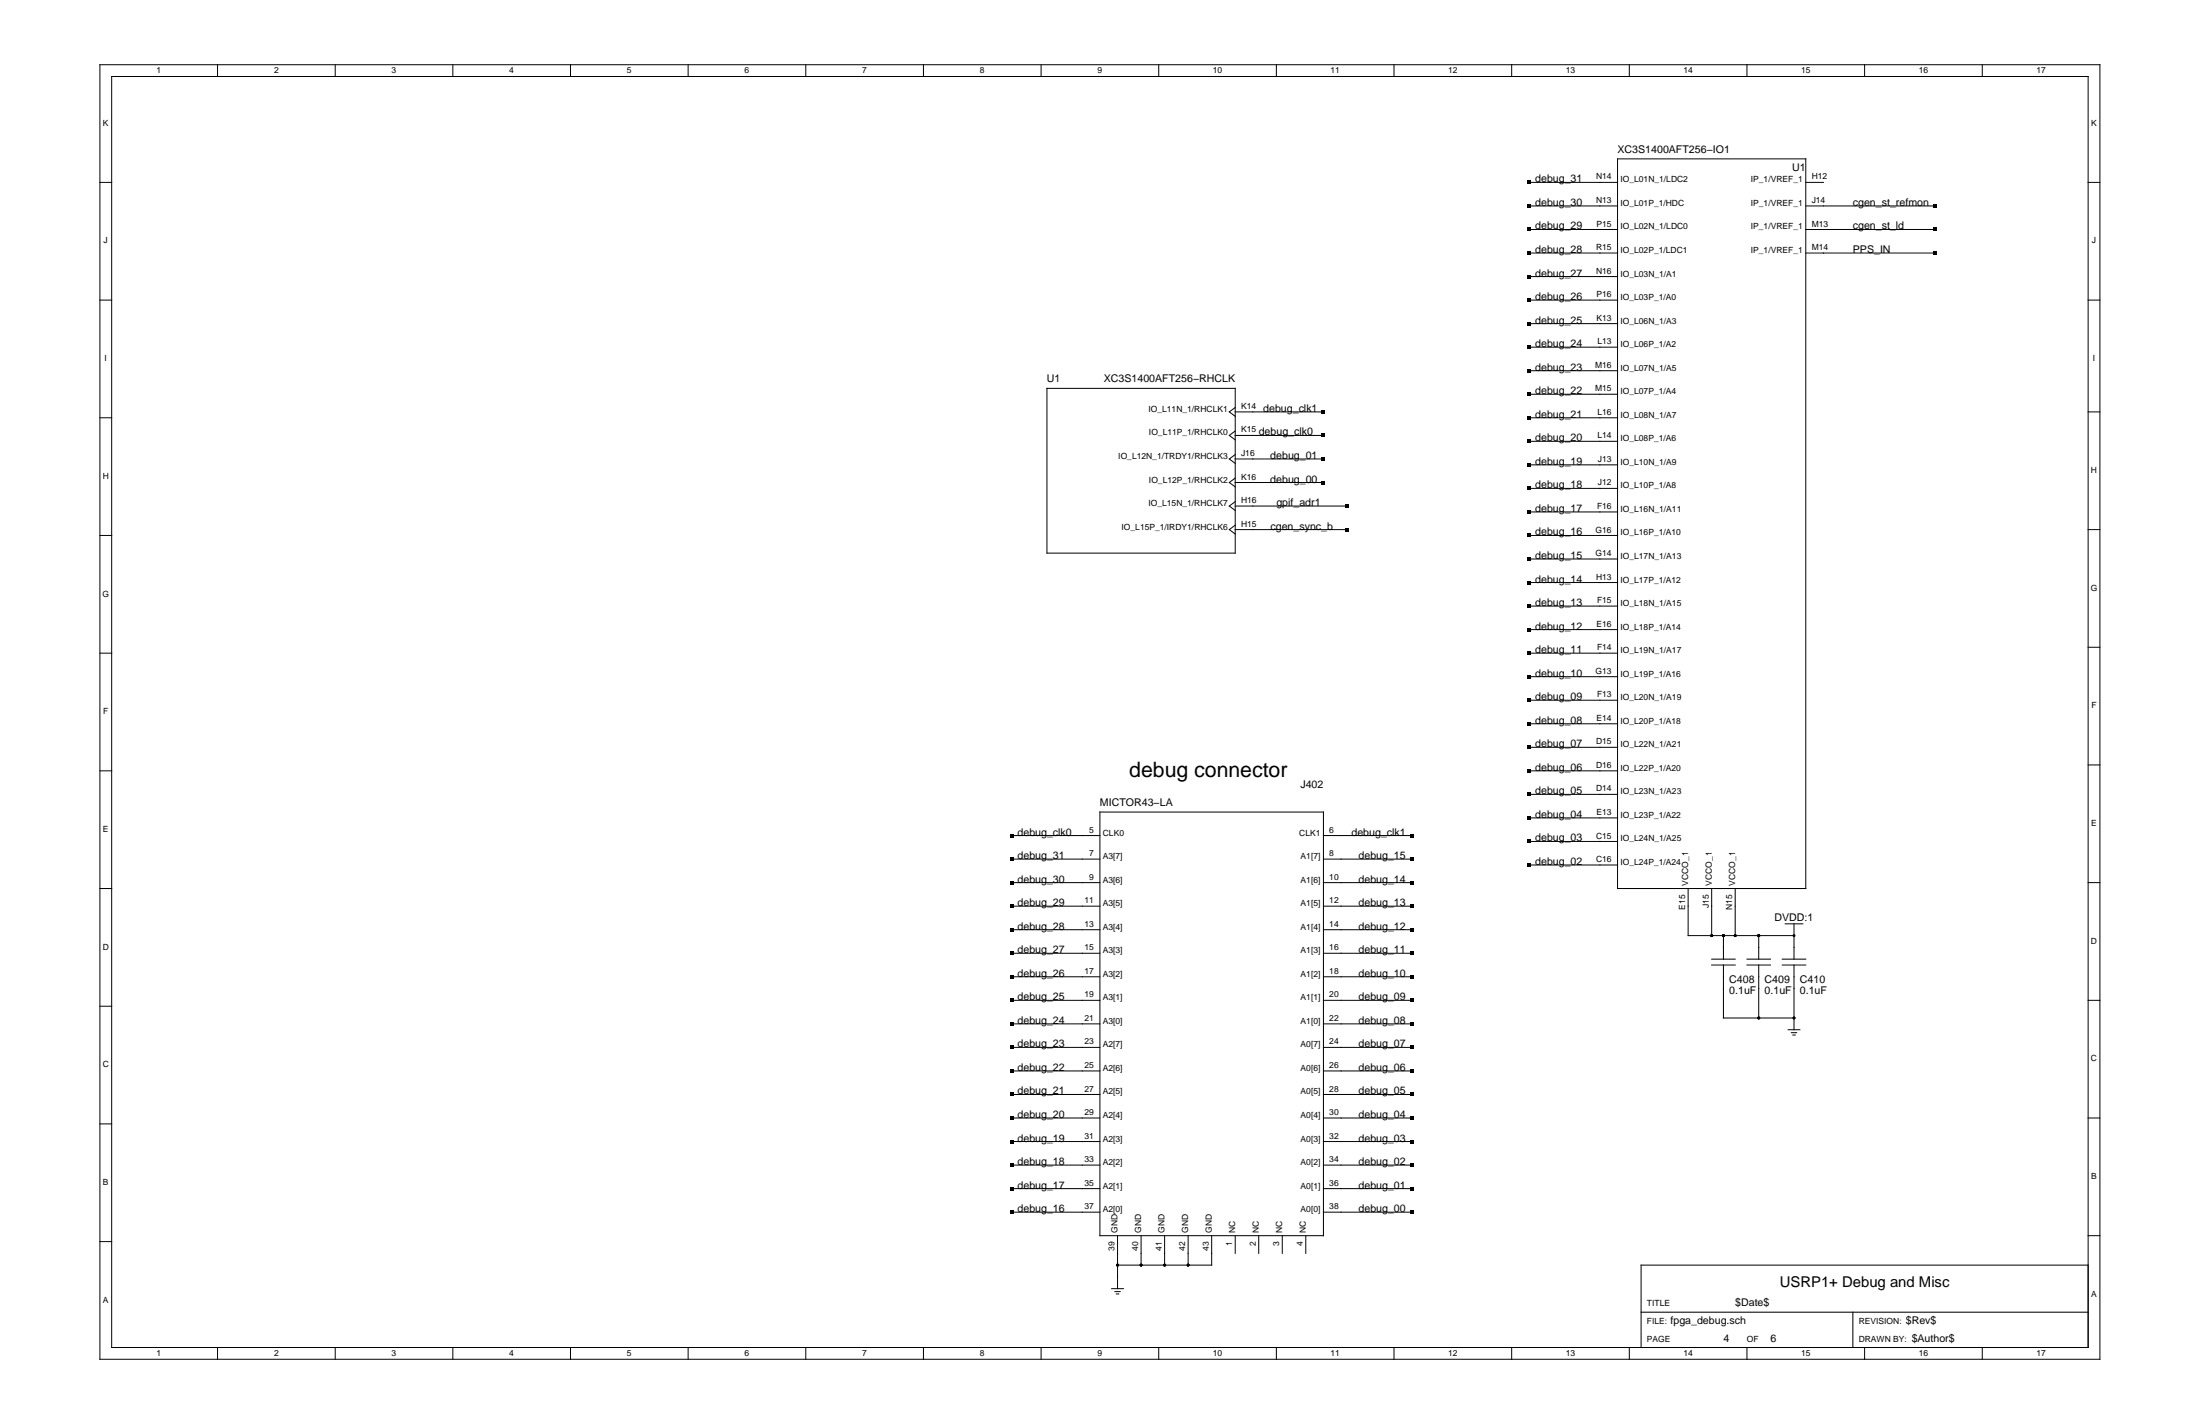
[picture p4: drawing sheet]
<svg xmlns="http://www.w3.org/2000/svg" width="432mm" height="279mm" viewBox="0 0 432 279" stroke-linecap="round" stroke-linejoin="round" font-family="sans-serif">
<g fill="none" stroke="#000" stroke-width=".2">
<path d="M19.6 12.7h392.6v254h-392.6zM21.9 15h387.9v249.4h-387.9zM42.7 12.7v2.3M65.8 12.7v2.3M88.9 12.7v2.3M112 12.7v2.3M135.1 12.7v2.3M158.2 12.7v2.3M181.2 12.7v2.3M204.3 12.7v2.3M227.4 12.7v2.3M250.5 12.7v2.3"/>
<path d="M273.6 12.7v2.3M296.7 12.7v2.3M319.8 12.7v2.3M342.9 12.7v2.3M366 12.7v2.3M389.1 12.7v2.3M19.6 35.8h2.3M300.2 35.8h17.3M317.5 31.2h36.9v143.1h-36.9zM354.4 35.8h3.5M409.8 35.8h2.4M19.6 58.9h2.3"/>
<path d="M300.2 40.4h17.3M300.2 45h17.3M300.2 49.6h17.3M300.2 54.3h17.3M300.2 58.9h17.3M354.4 40.4h25.4M354.4 45h25.4M354.4 49.6h25.4M409.8 58.9h2.4M205.5 76.2h36.9v32.3h-36.9zM242.4 80l-1.1 .8 1.1 .9M300.2 63.5h17.3"/>
<path d="M300.2 68.1h17.3M300.2 72.7h17.3M300.2 77.4h17.3M19.6 82h2.3M242.4 90.1h17.4M242.4 94.7h17.4M242.4 80.8h17.4M242.4 85.4h17.4M242.4 84.6l-1.1 .8 1.1 .9M242.4 89.2l-1.1 .9 1.1 .8M242.4 93.8l-1.1 .9 1.1 .8M242.4 99.3h22"/>
<path d="M242.4 98.4l-1.1 .9 1.1 .9M300.2 82h17.3M300.2 86.6h17.3M300.2 91.2h17.3M300.2 95.8h17.3M409.8 80.8h2.4M19.6 105.1h2.3M242.4 103.9h22M242.4 103l-1.1 .9 1.1 .9M300.2 100.4h17.3M300.2 105.1h17.3M300.2 109.7h17.3"/>
<path d="M300.2 114.3h17.3M300.2 118.9h17.3M409.8 103.9h2.4M19.6 128.2h2.3M300.2 123.5h17.3M300.2 128.2h17.3M300.2 132.8h17.3M300.2 137.4h17.3M409.8 127h2.4M19.6 151.2h2.3M215.9 159.3h43.9v83.2h-43.9zM300.2 142h17.3"/>
<path d="M300.2 146.6h17.3M300.2 151.2h17.3M300.2 155.9h17.3M409.8 150.1h2.4M19.6 174.3h2.3M198.6 163.9h17.3M198.6 168.6h17.3M198.6 173.2h17.3M198.6 177.8h17.3M259.8 163.9h17.3M259.8 168.6h17.3M259.8 173.2h17.3"/>
<path d="M259.8 177.8h17.3M300.2 160.5h17.3M300.2 165.1h17.3M300.2 169.7h17.3M331.3 174.3v9.3h20.8M336 174.3v9.3M340.6 174.3v9.3M409.8 173.2h2.4M19.6 197.4h2.3M198.6 182.4h17.3M198.6 187h17.3M198.6 191.7h17.3"/>
<path d="M198.6 196.3h17.3M259.8 182.4h17.3M259.8 187h17.3M259.8 191.7h17.3M259.8 196.3h17.3M336 188.2h4.6M336 189.3h4.6M338.3 183.6v4.6M338.3 189.3v10.4h13.8M342.9 188.2h4.6M342.9 189.3h4.6M345.2 183.6v4.6"/>
<path d="M345.2 189.3v10.4M349.8 188.2h4.6M349.8 189.3h4.6M350.4 181.3h3.5M352.1 181.3v6.9M352.1 189.3v12.7M409.8 196.3h2.4M198.6 200.9h17.3M198.6 205.5h17.3M198.6 210.1h17.3M198.6 214.7h17.3M198.6 219.4h17.3"/>
<path d="M259.8 200.9h17.3M259.8 205.5h17.3M259.8 210.1h17.3M259.8 214.7h17.3M259.8 219.4h17.3M351 202h2.3M351.6 202.6h1M351.9 203.1h.4M409.8 219.4h2.4M19.6 220.5h2.3M198.6 224h17.3M198.6 228.6h17.3"/>
<path d="M198.6 233.2h17.3M198.6 237.8h17.3M259.8 224h17.3M259.8 228.6h17.3M259.8 233.2h17.3M259.8 237.8h17.3M19.6 243.6h2.3M218.2 252.8h2.3M218.8 253.4h1.1M219.1 253.9h.5M219.3 242.5v10.3M224 242.5v5.7"/>
<path d="M228.6 242.5v5.7M233.2 242.5v5.7M237.8 242.5v5.7h-18.5M242.4 242.5v3.4M247.1 242.5v3.4M251.7 242.5v3.4M256.3 242.5v3.4M322.1 257.5h87.7M363.7 257.5v6.9M409.8 242.5h2.4M409.8 248.2h-87.7v16.2M42.7 264.4v2.3"/>
<path d="M65.8 264.4v2.3M88.9 264.4v2.3M112 264.4v2.3M135.1 264.4v2.3M158.2 264.4v2.3M181.2 264.4v2.3M204.3 264.4v2.3M227.4 264.4v2.3M250.5 264.4v2.3M273.6 264.4v2.3M296.7 264.4v2.3M319.8 264.4v2.3"/>
<path d="M342.9 264.4v2.3M366 264.4v2.3M389.1 264.4v2.3"/>
</g>
<g fill="#000">
<path d="M299.8 35.4h.7v.7h-.7zM299.8 40.1h.7v.7h-.7zM299.8 44.7h.7v.7h-.7zM299.8 49.3h.7v.7h-.7zM299.8 53.9h.7v.7h-.7zM299.8 58.5h.7v.7h-.7zM379.5 40.1h.7v.7h-.7zM379.5 44.7h.7v.7h-.7zM379.5 49.3h.7v.7h-.7zM299.8 63.2h.7v.6h-.7zM299.8 67.8h.7v.7h-.7zM299.8 72.4h.7v.7h-.7z"/>
<path d="M299.8 77h.7v.7h-.7zM259.4 89.7h.7v.7h-.7zM259.4 94.3h.7v.7h-.7zM259.4 80.5h.7v.7h-.7zM259.4 85.1h.7v.7h-.7zM264 98.9h.7v.7h-.7zM299.8 81.6h.7v.7h-.7zM299.8 86.2h.7v.7h-.7zM299.8 90.9h.7v.7h-.7zM299.8 95.5h.7v.7h-.7zM264 103.6h.7v.7h-.7zM299.8 100.1h.7v.7h-.7z"/>
<path d="M299.8 104.7h.7v.7h-.7zM299.8 109.3h.7v.7h-.7zM299.8 114h.7v.6h-.7zM299.8 118.6h.7v.7h-.7zM299.8 123.2h.7v.7h-.7zM299.8 127.8h.7v.7h-.7zM299.8 132.4h.7v.7h-.7zM299.8 137h.7v.7h-.7zM299.8 141.7h.7v.7h-.7zM299.8 146.3h.7v.7h-.7zM299.8 150.9h.7v.7h-.7zM299.8 155.5h.7v.7h-.7z"/>
<path d="M198.2 168.2h.7v.7h-.7zM198.2 172.8h.7v.7h-.7zM198.2 177.5h.7v.6h-.7zM198.2 163.6h.7v.7h-.7zM276.7 168.2h.7v.7h-.7zM276.7 172.8h.7v.7h-.7zM276.7 177.5h.7v.6h-.7zM276.7 163.6h.7v.7h-.7zM299.8 160.1h.7v.7h-.7zM299.8 164.8h.7v.6h-.7zM299.8 169.4h.7v.7h-.7zM198.2 182.1h.7v.7h-.7z"/>
<path d="M198.2 186.7h.7v.7h-.7zM198.2 191.3h.7v.7h-.7zM198.2 195.9h.7v.7h-.7zM276.7 182.1h.7v.7h-.7zM276.7 186.7h.7v.7h-.7zM276.7 191.3h.7v.7h-.7zM276.7 195.9h.7v.7h-.7zM198.2 200.5h.7v.7h-.7zM198.2 205.2h.7v.7h-.7zM198.2 209.8h.7v.7h-.7zM198.2 214.4h.7v.7h-.7zM198.2 219h.7v.7h-.7z"/>
<path d="M276.7 200.5h.7v.7h-.7zM276.7 205.2h.7v.7h-.7zM276.7 209.8h.7v.7h-.7zM276.7 214.4h.7v.7h-.7zM276.7 219h.7v.7h-.7zM198.2 223.6h.7v.7h-.7zM198.2 228.3h.7v.6h-.7zM198.2 232.9h.7v.7h-.7zM198.2 237.5h.7v.7h-.7zM276.7 223.6h.7v.7h-.7zM276.7 228.3h.7v.6h-.7zM276.7 232.9h.7v.7h-.7z"/>
<path d="M276.7 237.5h.7v.7h-.7z"/>
<circle cx="336" cy="183.6" r=".29"/>
<circle cx="338.3" cy="183.6" r=".29"/>
<circle cx="340.6" cy="183.6" r=".29"/>
<circle cx="345.2" cy="199.7" r=".29"/>
<circle cx="345.2" cy="183.6" r=".29"/>
<circle cx="352.1" cy="199.7" r=".29"/>
<circle cx="352.1" cy="183.6" r=".29"/>
<circle cx="219.3" cy="248.2" r=".29"/>
<circle cx="224" cy="248.2" r=".29"/>
<circle cx="228.6" cy="248.2" r=".29"/>
<circle cx="233.2" cy="248.2" r=".29"/>
</g>
<text font-size="4.2" x="221.7" y="152.4">debug connector</text>
<text font-size="2.9" x="349.3" y="252.5">USRP1+ Debug and Misc</text>
<g font-size="2.1">
<text x="301.3" y="35.8">debug_31</text>
<text x="317.5" y="30">XC3S1400AFT256−IO1</text>
<text x="351.8" y="33.5">U1</text>
<text x="301.3" y="40.4">debug_30</text>
<text x="363.7" y="40.4">cgen_st_refmon</text>
<text x="301.3" y="45">debug_29</text>
<text x="363.7" y="45">cgen_st_ld</text>
<text x="301.3" y="49.6">debug_28</text>
<text x="363.7" y="49.6">PPS_IN</text>
<text x="301.3" y="54.3">debug_27</text>
<text x="301.3" y="58.9">debug_26</text>
<text x="301.3" y="63.5">debug_25</text>
<text x="301.3" y="68.1">debug_24</text>
<text x="205.5" y="75">U1</text>
<text x="216.7" y="75">XC3S1400AFT256−RHCLK</text>
<text x="301.3" y="72.7">debug_23</text>
<text x="301.3" y="77.4">debug_22</text>
<text x="247.9" y="80.8">debug_clk1</text>
<text x="301.3" y="82">debug_21</text>
<text x="247.1" y="85.4">debug_clk0</text>
<text x="301.3" y="86.6">debug_20</text>
<text x="249.3" y="90.1">debug_01</text>
<text x="249.3" y="94.7">debug_00</text>
<text x="301.3" y="91.2">debug_19</text>
<text x="301.3" y="95.8">debug_18</text>
<text x="250.5" y="99.3">gpif_adr1</text>
<text x="301.3" y="100.4">debug_17</text>
<text x="249.4" y="103.9">cgen_sync_b</text>
<text x="301.3" y="105.1">debug_16</text>
<text x="301.3" y="109.7">debug_15</text>
<text x="301.3" y="114.3">debug_14</text>
<text x="301.3" y="118.9">debug_13</text>
<text x="301.3" y="123.5">debug_12</text>
<text x="301.3" y="128.2">debug_11</text>
<text x="301.3" y="132.8">debug_10</text>
<text x="301.3" y="137.4">debug_09</text>
<text x="301.3" y="142">debug_08</text>
<text x="301.3" y="146.6">debug_07</text>
<text x="255.2" y="154.7">J402</text>
<text x="301.3" y="151.2">debug_06</text>
<text x="301.3" y="155.9">debug_05</text>
<text x="215.9" y="158.2">MICTOR43−LA</text>
<text x="301.3" y="160.5">debug_04</text>
<text x="199.7" y="163.9">debug_clk0</text>
<text x="265.3" y="163.9">debug_clk1</text>
<text x="301.3" y="165.1">debug_03</text>
<text x="199.7" y="168.6">debug_31</text>
<text x="199.7" y="173.2">debug_30</text>
<text x="266.6" y="168.6">debug_15</text>
<text x="266.6" y="173.2">debug_14</text>
<text x="301.3" y="169.7">debug_02</text>
<text x="199.7" y="177.8">debug_29</text>
<text x="266.6" y="177.8">debug_13</text>
<text x="199.7" y="182.4">debug_28</text>
<text x="266.6" y="182.4">debug_12</text>
<text x="348.3" y="180.7">DVDD:1</text>
<text x="199.7" y="187">debug_27</text>
<text x="199.7" y="191.7">debug_26</text>
<text x="266.6" y="187">debug_11</text>
<text x="266.6" y="191.7">debug_10</text>
<text x="199.7" y="196.3">debug_25</text>
<text x="266.6" y="196.3">debug_09</text>
<text x="339.4" y="192.8">C408</text>
<text x="339.4" y="195.1">0.1uF</text>
<text x="346.3" y="192.8">C409</text>
<text x="346.3" y="195.1">0.1uF</text>
<text x="353.3" y="192.8">C410</text>
<text x="353.3" y="195.1">0.1uF</text>
<text x="199.7" y="200.9">debug_24</text>
<text x="266.6" y="200.9">debug_08</text>
<text x="199.7" y="205.5">debug_23</text>
<text x="266.6" y="205.5">debug_07</text>
<text x="199.7" y="210.1">debug_22</text>
<text x="199.7" y="214.7">debug_21</text>
<text x="266.6" y="210.1">debug_06</text>
<text x="266.6" y="214.7">debug_05</text>
<text x="199.7" y="219.4">debug_20</text>
<text x="266.6" y="219.4">debug_04</text>
<text x="199.7" y="224">debug_19</text>
<text x="266.6" y="224">debug_03</text>
<text x="199.7" y="228.6">debug_18</text>
<text x="199.7" y="233.2">debug_17</text>
<text x="266.6" y="228.6">debug_02</text>
<text x="266.6" y="233.2">debug_01</text>
<text x="199.7" y="237.8">debug_16</text>
<text x="266.6" y="237.8">debug_00</text>
<text x="340.6" y="256.3">$Date$</text>
<text x="327.9" y="259.8">fpga_debug.sch</text>
<text x="338.3" y="263.2">4</text>
<text x="347.5" y="263.2">6</text>
<text x="374.1" y="259.8">$Rev$</text>
<text x="375.2" y="263.2">$Author$</text>
</g>
<g font-size="1.7">
<text x="30.7" y="14.3">1</text>
<text x="53.8" y="14.3">2</text>
<text x="76.9" y="14.3">3</text>
<text x="100" y="14.3">4</text>
<text x="123.1" y="14.3">5</text>
<text x="146.1" y="14.3">6</text>
<text x="169.2" y="14.3">7</text>
<text x="192.3" y="14.3">8</text>
<text x="215.4" y="14.3">9</text>
<text x="238" y="14.3">10</text>
<text x="261.1" y="14.3">11</text>
<text x="284.2" y="14.3">12</text>
<text x="307.3" y="14.3">13</text>
<text x="330.4" y="14.3">14</text>
<text x="353.5" y="14.3">15</text>
<text x="376.6" y="14.3">16</text>
<text x="399.7" y="14.3">17</text>
<text x="20.2" y="24.7">K</text>
<text x="410.4" y="24.7">K</text>
<text x="313.3" y="35.2">N14</text>
<text x="318.1" y="35.8">IO_L01N_1/LDC2</text>
<text x="343.7" y="35.8">IP_1/VREF_1</text>
<text x="355.6" y="35.2">H12</text>
<text x="313.3" y="39.8">N13</text>
<text x="318.1" y="40.4">IO_L01P_1/HDC</text>
<text x="343.7" y="40.4">IP_1/VREF_1</text>
<text x="355.6" y="39.8">J14</text>
<text x="20.3" y="47.8">J</text>
<text x="313.4" y="44.5">P15</text>
<text x="318.1" y="45">IO_L02N_1/LDC0</text>
<text x="343.7" y="45">IP_1/VREF_1</text>
<text x="355.6" y="44.5">M13</text>
<text x="410.6" y="47.8">J</text>
<text x="313.3" y="49.1">R15</text>
<text x="313.3" y="53.7">N16</text>
<text x="318.1" y="49.6">IO_L02P_1/LDC1</text>
<text x="343.7" y="49.6">IP_1/VREF_1</text>
<text x="355.6" y="49.1">M14</text>
<text x="313.4" y="58.3">P16</text>
<text x="318.1" y="58.9">IO_L03P_1/A0</text>
<text x="318.1" y="54.3">IO_L03N_1/A1</text>
<text x="313.4" y="62.9">K13</text>
<text x="318.1" y="63.5">IO_L06N_1/A3</text>
<text x="20.5" y="70.9">I</text>
<text x="313.5" y="67.5">L13</text>
<text x="318.1" y="68.1">IO_L06P_1/A2</text>
<text x="410.8" y="70.9">I</text>
<text x="313.1" y="72.2">M16</text>
<text x="313.1" y="76.8">M15</text>
<text x="318.1" y="72.7">IO_L07N_1/A5</text>
<text x="318.1" y="77.4">IO_L07P_1/A4</text>
<text x="225.4" y="80.8">IO_L11N_1/RHCLK1</text>
<text x="243.6" y="80.2">K14</text>
<text x="313.5" y="81.4">L16</text>
<text x="318.1" y="82">IO_L08N_1/A7</text>
<text x="225.5" y="85.4">IO_L11P_1/RHCLK0</text>
<text x="243.6" y="84.9">K15</text>
<text x="243.6" y="89.5">J16</text>
<text x="313.5" y="86">L14</text>
<text x="318.1" y="86.6">IO_L08P_1/A6</text>
<text x="20.2" y="94">H</text>
<text x="219.5" y="90.1">IO_L12N_1/TRDY1/RHCLK3</text>
<text x="225.5" y="94.7">IO_L12P_1/RHCLK2</text>
<text x="243.6" y="94.1">K16</text>
<text x="313.6" y="90.6">J13</text>
<text x="313.6" y="95.2">J12</text>
<text x="318.1" y="91.2">IO_L10N_1/A9</text>
<text x="318.1" y="95.8">IO_L10P_1/A8</text>
<text x="410.4" y="92.8">H</text>
<text x="225.4" y="99.3">IO_L15N_1/RHCLK7</text>
<text x="243.6" y="98.7">H16</text>
<text x="313.5" y="99.9">F16</text>
<text x="318.1" y="100.4">IO_L16N_1/A11</text>
<text x="220.1" y="103.9">IO_L15P_1/IRDY1/RHCLK6</text>
<text x="243.6" y="103.3">H15</text>
<text x="313.2" y="104.5">G16</text>
<text x="318.1" y="105.1">IO_L16P_1/A10</text>
<text x="313.2" y="109.1">G14</text>
<text x="313.3" y="113.7">H13</text>
<text x="318.1" y="109.7">IO_L17N_1/A13</text>
<text x="20.1" y="117.1">G</text>
<text x="313.5" y="118.3">F15</text>
<text x="318.1" y="114.3">IO_L17P_1/A12</text>
<text x="318.1" y="118.9">IO_L18N_1/A15</text>
<text x="410.4" y="115.9">G</text>
<text x="313.4" y="123">E16</text>
<text x="318.1" y="123.5">IO_L18P_1/A14</text>
<text x="313.5" y="127.6">F14</text>
<text x="318.1" y="128.2">IO_L19N_1/A17</text>
<text x="313.2" y="132.2">G13</text>
<text x="313.5" y="136.8">F13</text>
<text x="318.1" y="132.8">IO_L19P_1/A16</text>
<text x="318.1" y="137.4">IO_L20N_1/A19</text>
<text x="20.3" y="140.1">F</text>
<text x="313.4" y="141.4">E14</text>
<text x="318.1" y="142">IO_L20P_1/A18</text>
<text x="410.5" y="139">F</text>
<text x="313.3" y="146">D15</text>
<text x="318.1" y="146.6">IO_L22N_1/A21</text>
<text x="313.3" y="150.7">D16</text>
<text x="313.3" y="155.3">D14</text>
<text x="318.1" y="151.2">IO_L22P_1/A20</text>
<text x="318.1" y="155.9">IO_L23N_1/A23</text>
<text x="313.4" y="159.9">E13</text>
<text x="318.1" y="160.5">IO_L23P_1/A22</text>
<text x="20.2" y="163.2">E</text>
<text x="213.8" y="163.4">5</text>
<text x="213.8" y="168">7</text>
<text x="216.5" y="163.9">CLK0</text>
<text x="255" y="163.9">CLK1</text>
<text x="260.9" y="163.4">6</text>
<text x="260.9" y="168">8</text>
<text x="313.3" y="164.5">C15</text>
<text x="318.1" y="165.1">IO_L24N_1/A25</text>
<text x="410.4" y="162.1">E</text>
<text x="213.8" y="172.6">9</text>
<text x="216.5" y="168.6">A3[7]</text>
<text x="216.5" y="173.2">A3[6]</text>
<text x="255.3" y="168.6">A1[7]</text>
<text x="255.3" y="173.2">A1[6]</text>
<text x="260.9" y="172.6">10</text>
<text x="313.3" y="169.1">C16</text>
<text x="318.1" y="169.7">IO_L24P_1/A24</text>
<text x="331.3" y="173.8" transform="rotate(-90 331.3 173.8)">VCCO_1</text>
<text x="336" y="173.8" transform="rotate(-90 336 173.8)">VCCO_1</text>
<text x="340.6" y="173.8" transform="rotate(-90 340.6 173.8)">VCCO_1</text>
<text x="212.9" y="177.2">11</text>
<text x="216.5" y="177.8">A3[5]</text>
<text x="255.3" y="177.8">A1[5]</text>
<text x="260.9" y="177.2">12</text>
<text x="330.8" y="178.5" transform="rotate(-90 330.8 178.5)">E15</text>
<text x="335.4" y="178.2" transform="rotate(-90 335.4 178.2)">J15</text>
<text x="340" y="178.5" transform="rotate(-90 340 178.5)">N15</text>
<text x="212.9" y="181.8">13</text>
<text x="216.5" y="182.4">A3[4]</text>
<text x="255.3" y="182.4">A1[4]</text>
<text x="260.9" y="181.8">14</text>
<text x="410.4" y="185.2">D</text>
<text x="20.2" y="186.3">D</text>
<text x="212.9" y="186.5">15</text>
<text x="212.9" y="191.1">17</text>
<text x="216.5" y="187">A3[3]</text>
<text x="216.5" y="191.7">A3[2]</text>
<text x="255.3" y="187">A1[3]</text>
<text x="255.3" y="191.7">A1[2]</text>
<text x="260.9" y="186.5">16</text>
<text x="260.9" y="191.1">18</text>
<text x="212.9" y="195.7">19</text>
<text x="216.5" y="196.3">A3[1]</text>
<text x="255.3" y="196.3">A1[1]</text>
<text x="260.9" y="195.7">20</text>
<text x="212.9" y="200.3">21</text>
<text x="216.5" y="200.9">A3[0]</text>
<text x="255.3" y="200.9">A1[0]</text>
<text x="260.9" y="200.3">22</text>
<text x="20.2" y="209.4">C</text>
<text x="212.9" y="204.9">23</text>
<text x="212.9" y="209.5">25</text>
<text x="216.5" y="205.5">A2[7]</text>
<text x="255.3" y="205.5">A0[7]</text>
<text x="260.9" y="204.9">24</text>
<text x="260.9" y="209.5">26</text>
<text x="410.4" y="208.3">C</text>
<text x="212.9" y="214.2">27</text>
<text x="216.5" y="210.1">A2[6]</text>
<text x="216.5" y="214.7">A2[5]</text>
<text x="255.3" y="210.1">A0[6]</text>
<text x="255.3" y="214.7">A0[5]</text>
<text x="260.9" y="214.2">28</text>
<text x="212.9" y="218.8">29</text>
<text x="216.5" y="219.4">A2[4]</text>
<text x="255.3" y="219.4">A0[4]</text>
<text x="260.9" y="218.8">30</text>
<text x="212.9" y="223.4">31</text>
<text x="216.5" y="224">A2[3]</text>
<text x="255.3" y="224">A0[3]</text>
<text x="260.9" y="223.4">32</text>
<text x="20.2" y="232.5">B</text>
<text x="212.9" y="228">33</text>
<text x="212.9" y="232.6">35</text>
<text x="216.5" y="228.6">A2[2]</text>
<text x="216.5" y="233.2">A2[1]</text>
<text x="255.3" y="228.6">A0[2]</text>
<text x="255.3" y="233.2">A0[1]</text>
<text x="260.9" y="228">34</text>
<text x="260.9" y="232.6">36</text>
<text x="410.4" y="231.3">B</text>
<text x="212.9" y="237.3">37</text>
<text x="216.5" y="237.8">A2[0]</text>
<text x="255.3" y="237.8">A0[0]</text>
<text x="260.9" y="237.3">38</text>
<text x="218.8" y="245.5" transform="rotate(-90 218.8 245.5)">39</text>
<text x="219.3" y="241.9" transform="rotate(-90 219.3 241.9)">GND</text>
<text x="223.4" y="245.5" transform="rotate(-90 223.4 245.5)">40</text>
<text x="224" y="241.9" transform="rotate(-90 224 241.9)">GND</text>
<text x="228" y="245.5" transform="rotate(-90 228 245.5)">41</text>
<text x="228.6" y="241.9" transform="rotate(-90 228.6 241.9)">GND</text>
<text x="232.6" y="245.5" transform="rotate(-90 232.6 245.5)">42</text>
<text x="233.2" y="241.9" transform="rotate(-90 233.2 241.9)">GND</text>
<text x="237.2" y="245.5" transform="rotate(-90 237.2 245.5)">43</text>
<text x="237.8" y="241.9" transform="rotate(-90 237.8 241.9)">GND</text>
<text x="241.9" y="244.5" transform="rotate(-90 241.9 244.5)">1</text>
<text x="242.4" y="241.9" transform="rotate(-90 242.4 241.9)">NC</text>
<text x="246.5" y="244.5" transform="rotate(-90 246.5 244.5)">2</text>
<text x="247.1" y="241.9" transform="rotate(-90 247.1 241.9)">NC</text>
<text x="251.1" y="244.5" transform="rotate(-90 251.1 244.5)">3</text>
<text x="251.7" y="241.9" transform="rotate(-90 251.7 241.9)">NC</text>
<text x="255.7" y="244.5" transform="rotate(-90 255.7 244.5)">4</text>
<text x="256.3" y="241.9" transform="rotate(-90 256.3 241.9)">NC</text>
<text x="20.2" y="255.6">A</text>
<text x="323.3" y="256.3">TITLE</text>
<text x="410.4" y="254.4">A</text>
<text x="323.3" y="259.8">FILE:</text>
<text x="323.3" y="263.2">PAGE</text>
<text x="342.9" y="263.2">OF</text>
<text x="364.8" y="259.8">REVISION:</text>
<text x="364.8" y="263.2">DRAWN BY:</text>
<text x="30.7" y="266">1</text>
<text x="53.8" y="266">2</text>
<text x="76.9" y="266">3</text>
<text x="100" y="266">4</text>
<text x="123.1" y="266">5</text>
<text x="146.1" y="266">6</text>
<text x="169.2" y="266">7</text>
<text x="192.3" y="266">8</text>
<text x="215.4" y="266">9</text>
<text x="238" y="266">10</text>
<text x="261.1" y="266">11</text>
<text x="284.2" y="266">12</text>
<text x="307.3" y="266">13</text>
<text x="330.4" y="266">14</text>
<text x="353.5" y="266">15</text>
<text x="376.6" y="266">16</text>
<text x="399.7" y="266">17</text>
</g>
</svg>
